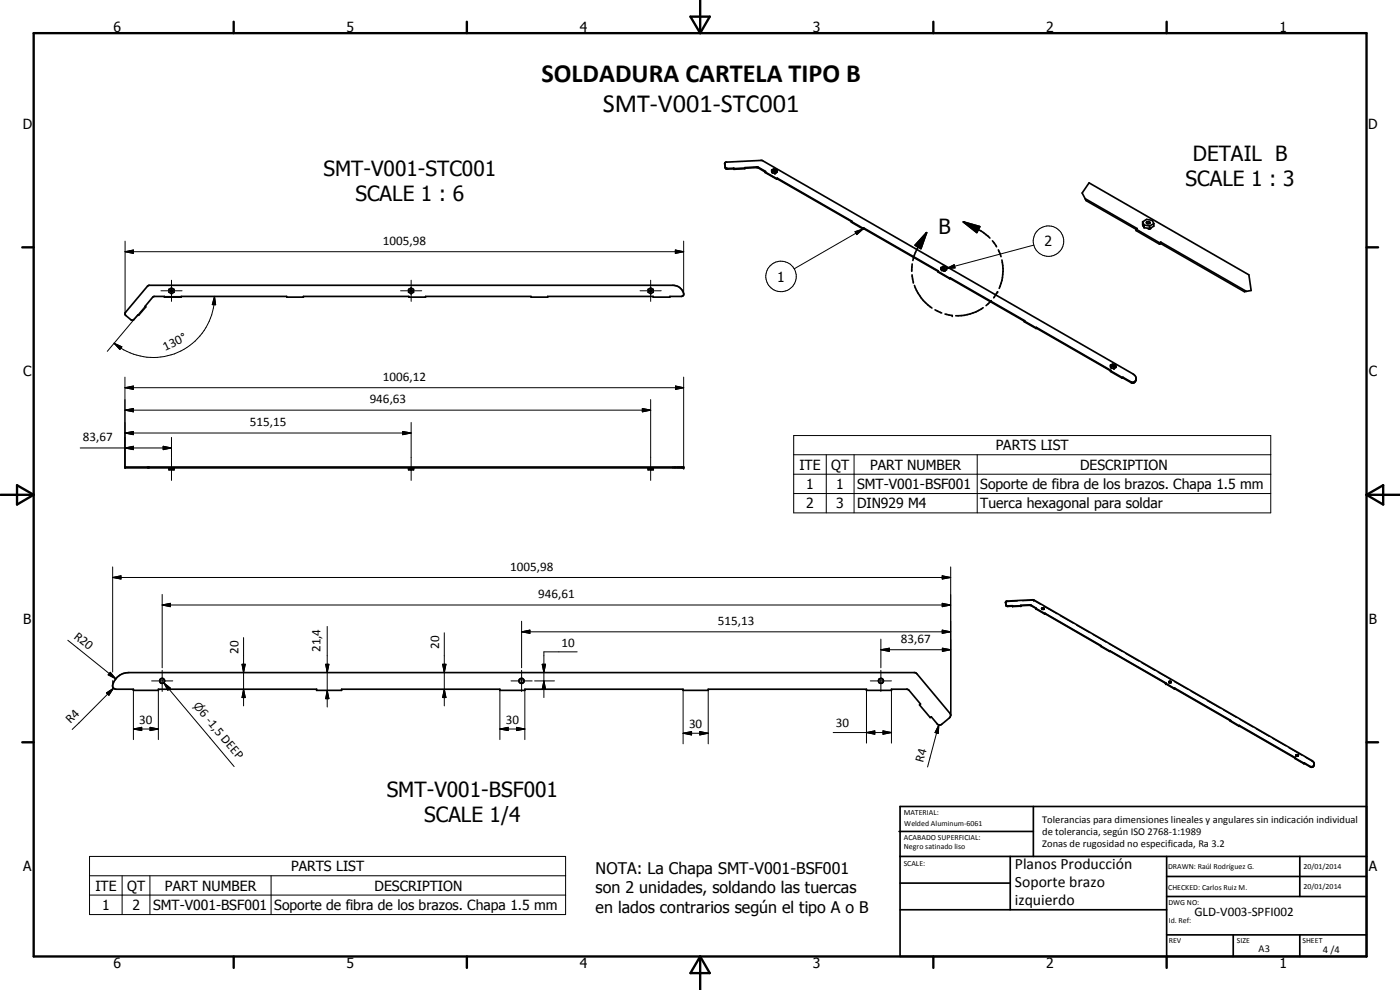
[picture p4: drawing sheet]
<svg xmlns="http://www.w3.org/2000/svg" width="420mm" height="297mm" viewBox="0 0 420 297" stroke-linecap="round" stroke-linejoin="round" font-family="sans-serif">
<g fill="#000">
<circle cx="274.1" cy="84.6" r=".25"/>
<circle cx="285.8" cy="94.7" r=".25"/>
<circle cx="299.4" cy="87.5" r=".25"/>
<circle cx="205.2" cy="140.1" r=".25"/>
<circle cx="205.2" cy="140.4" r=".25"/>
<circle cx="301.9" cy="180.6" r=".18"/>
<circle cx="306.4" cy="181.7" r=".18"/>
<circle cx="310.2" cy="180.1" r=".18"/>
<circle cx="311" cy="182.6" r=".18"/>
<circle cx="349.8" cy="205" r=".18"/>
<circle cx="349.8" cy="205.1" r=".18"/>
</g>
<g fill="none" stroke="#000" stroke-width=".51">
<path d="M217.5 49l.4 1.5h2.3M220.2 50.7h-2.3l-.2-.3-.2-1.5 .4-.3 11-.4 111.1 64 .7 .6 .3 .8M220.2 50.5v.1M220.2 50.7v.1M220.2 50.5v.2M220.2 50.8l3.4-.2v-.3l3.7-.2 2.5 1.3-.2 .2M220.2 50.6v.2M223.6 50.5l3.7-.2 2.3 1.3M223.6 50.4l-3.4 .2M229.6 51.6l3.5 2M229.6 51.6l3.5 2.2M231.6 51v.5"/>
<path d="M231.6 51l.6-.3 .8 .1 .2 .5M231.6 51l.2 .5M231.6 51.5l.2 .4M231.8 51.9l.8 .2M231.8 51.5v.4M231.8 51.5l.8 .1M232.1 51.1h.6l-.2 .2zM232.6 51v.1M232.6 51.6v.5M233.1 53.6v.2M233.2 51.3v.3l-.6 .5M233.2 51.3l-.6 .3"/>
<path d="M233.3 53.5l22.4 12.9-.2 .3 3.5 2M233.3 53.7l25.7 14.8M233.3 53.5l-.2 .1M233.3 53.7l-.2 .1M233.3 53.5v.2M325.7 59.6l.3 .6 14.9 8.6M325.7 59.6l-.9-1.7 2-3 48 27.6 .7 4.7-1.5 .2M325.7 59.6l15.6 9-.4 .1M259 68.5v.2M259.2 68.4l22.4 12.9-.1 .1M259.2 68.6l22.3 12.8M259.2 68.4l-.2 .1"/>
<path d="M259.2 68.6l-.2 .1M259.2 68.4v.2M273.8 79.2l-.2 2.2M278.1 69.8l-1.7 4.8-1.8-1zM278.1 69.8l-3 5.1-1.1 3.2M289.1 66.6l4.9 1.4-.9 1.8zM289.1 66.6l5.3 2.7 2.7 2.1M297.8 72.3l1.3 1.7M299.6 75l.8 2M300.7 78a14.2 14.2 0 0 1-.8 8.5M340.9 68.7v.5l7.1 4.1M340.9 68.7l7.1 4.2"/>
<path d="M342.9 66.5l.1 1.2M342.9 66.5l1.2-.7 1.7 .3 .5 1M342.9 66.5l.5 1M343 67.7v-.1l.4 .7M343.1 67.6l-.1 .1M343.4 68.3l1.2 .2 .4 .2M343.4 67.5v.8M343.4 67.5l1.6 .3M344.1 66.6l.5-.1 .5 .3-.3 .3h-.5l-.2-.2zM345 67.8v.9M346.3 67.1v.8l-1.3 .8M346.3 67.1l-1.3 .7"/>
<path d="M348 72.9v.4M348.3 73.1l25.2 14.4 .5-.1M348.3 72.6l25.7 14.8M348.3 73.1l-.3 .2M348.3 72.6v.5M348.3 72.6l-.3 .3M44.3 85.9l.5-.3h157.2a3.1 3.1 0 0 1 3.1 3l-.6 .3h-3.5v.3h-5v-.3h-31.6v.3h-5v-.3h-31.7v.3h-5v-.3h-31.7v.3h-4.9v-.3h-31.7v.3h-5.1v-.3h-3.1l-2.7 3 .3 .2-2.2 2.5-.2-.2-1.4 1.7-.6-.1-1.8-1.5v-.6zM50.7 86.8l.8-.4 .7 .4v.9l-.7 .4-.8-.4zM51.3 87l.4 .2-.2 .3-.3-.1zM122.6 86.8l.8-.4 .7 .4v.9l-.7 .4-.8-.4zM123.2 87l.4 .2-.2 .3-.3-.1zM194.5 86.8l.8-.4 .7 .4v.9l-.7 .4-.8-.4z"/>
<path d="M195.1 87l.4 .2-.1 .3-.4-.1zM273.7 82.5l.4 2.1M274.4 85.6a13.6 13.6 0 0 0 5.3 6.8M280.6 93l2 .9M281.5 81.4l3.5 2M281.5 81.4l3.5 2.2M282.4 80.3l.2 .9M282.4 80.3l.6-.4 .9 .2 .2 .5M282.4 80.3l.2 .5M282.6 81.2l.9 .2M282.6 80.8v.4M282.6 80.8l.9 .1"/>
<path d="M283 80.4h.5l-.1 .2zM283.5 80.9v.5M283.6 94.2l2.2 .5M284.1 80.6v.3l-.6 .5M284.1 80.6l-.6 .3M285 83.4v.2M285.1 83.4l22.4 12.8-.1 .1M285.1 83.6l22.3 12.8M285.1 83.4h-.1M285.1 83.6h-.1M285.1 83.4v.2M295.1 92.3a13.6 13.6 0 0 1-8.3 2.4"/>
<path d="M297.5 90.2l-1.6 1.5M299.4 87.5l-1.2 1.9M307.4 96.3l3.5 2M307.4 96.3v.2l3.5 2.1M310.9 98.3v.3M311.1 98.3l22.3 12.9-.1 .1M311.1 98.5l22.2 12.8M311.1 98.3h-.2M311.1 98.5l-.2 .1M311.1 98.3v.2M333.3 111.3l3.5 2M333.3 109.6l.2 .8"/>
<path d="M333.3 111.3v.2l3.5 2M333.3 109.6l.6-.4 .8 .1 .2 .6M333.3 109.6l.2 .4M333.5 110.4l.8 .3M333.5 110v.4M333.5 110l.8 .2M333.8 109.6l.4-.1 .2 .2-.4 .2zM334.3 110.2v.5M334.9 109.9v.3l-.6 .5M334.9 109.9l-.6 .3M336.8 113.3v.2M337 113.2l2.5 1.4a.99 .99 0 0 0 1.4-.8"/>
<path d="M337 113.4l2.5 1.4a1.06 1.06 0 0 0 1.1-.1 1.06 1.06 0 0 0 .4-1.1M337 113.2v.2M337 113.2l-.2 .1M337 113.4l-.2 .1M341 113.6v.2M37.5 140.1h167.7v.3h-167.7zM50.7 140.4v.6h1.5v-.6M50.9 140.4v.1M51 140.4v.1M51.3 140.4l-.6 .1M51.5 140.4v.6M51.6 140.4l.6 .1"/>
<path d="M52 140.4v.1M122.6 140.4v.6h1.5v-.6M122.8 140.4v.1M122.9 140.4v.1M123.2 140.4l-.6 .1M123.4 140.4v.6M123.5 140.4l.6 .1M123.9 140.4v.1M194.5 140.4v.6h1.5v-.6M194.7 140.4v.1M194.8 140.4v.1M195.1 140.4l-.6 .1"/>
<path d="M195.3 140.4v.6M195.5 140.4l.5 .1M195.8 140.4v.1M195.9 140.4v.1M301.8 180.7l.4-.4 8.1-.3 83.4 48.2a1.01 1.01 0 0 1 .8 1.1 1.01 1.01 0 0 1-1.1 .9l-2-1.1M301.8 180.7l.2 1.1 .3 .1 6.8-.3 1.8 .9M301.8 180.6v.2M302 181.5l.3 .3 1.6-.1v.3l5.4-.5 1.6 1M310.9 182.5l2.6 1.7M310.9 182.5l2.6 1.6M312.6 182.5l.4-.1 .4 .2-.6 .2zM312.6 182.7h.7"/>
<path d="M313.5 184.1v.1M313.6 184l16.7 9.8M313.6 184.1l16.7 9.7M313.6 184l-.1 .1M313.6 184.1l-.1 .1M313.6 184v.1M330.3 193.8l2.7 1.5M330.3 193.8l2.7 1.7M333 195.3v.2M333.1 195.2l16.7 9.8M333.1 195.4l16.7 9.6M333.1 195.2l-.1 .1"/>
<path d="M333.1 195.4l-.1 .1M333.1 195.2v.2M35.2 203.2l1.8-1.1 1.6-.3h236l.6 .3 9.9 11.9 .2 .6-.2 .6-2.5 2.1-.6 .3-.4-.1-2.1-2.4-.3 .2-3.2-3.8 .3-.3-3.5-4.1-.5-.3h-4.8v.3h-7.5v-.3h-47.5v.3h-7.5v-.3h-47.5v.3h-7.5v-.3h-47.5v.3h-7.5v-.3h-47.5v.3h-7.5v-.3h-5.4a1.07 1.07 0 0 1-.6-1.8zM349.8 205l2.6 1.5M349.8 205l2.6 1.7M350.8 204.7l.3-.3 .4 .1v.2M350.8 204.7v.1M350.8 204.7l.3-.1 .4 .1M351.5 204.7l-.7 .1M352.4 206.5v.2M352.5 206.5l16.7 9.7M352.5 206.6l16.7 9.6"/>
<path d="M352.5 206.5h-.1M352.5 206.6l-.1 .1M352.5 206.5v.1M369.2 216.2l2.7 1.6M369.2 216.2l2.7 1.7M371.9 217.8v.1M372 217.7l16.8 9.7-.1 .1M372 217.8l16.7 9.7M372 217.7l-.1 .1M372 217.8l-.1 .1M372 217.7v.1M388.7 227.5l2.6 1.5"/>
<path d="M388.7 227.5l2.6 1.7M388.9 226.6l.5-.2 .3 .2-.4 .3zM388.9 226.7h.7M391.3 229v.2M391.4 228.9l2 1.1h.6l.4-.7M391.4 228.9v.2M391.4 228.9l-.1 .1M391.4 229.1l-.1 .1M269.8 249.5h40.3M270.1 242h140v45h-140zM270.1 257h140M303.2 257v16"/>
<path d="M310.1 242v15M350.1 257v30M390.1 257v12M270.1 265h33.1M270.1 273h80M350.1 269h60M350.1 263h60M350.1 280.5h60M370.1 280.5v6.5M390.1 280.5v6.5"/>
<circle cx="48.7" cy="204.3" r=".74"/>
<circle cx="156.5" cy="204.3" r=".77"/>
<circle cx="264.4" cy="204.3" r=".75"/>
</g>
<g fill="none" stroke="#000" stroke-width=".35">
<path d="M217.5 49v.2M217.7 50.2v.2M218.4 50.5v.2M227.1 50.1v.2M227.6 50.2v.2M339.5 114.6v.2M340.5 114.6v.1M301.9 180.6l-.1 .2M305.3 180.3l-3.2 .3M306.4 181.6v.3M310.1 180.1l-3.2 .2M310.2 180.1l2.1 1.3"/>
<path d="M310.9 182.5v.1M310.9 182.7h.1M311 182.5v.2M312.6 182.6l.2 .3M313.3 181.9l3.9 2.2M313.3 182.7l.1 .1M313.4 182.8l-.2 .1M313.4 182.6v.2M318.2 184.7l3.9 2.3M323.1 187.6l3.9 2.2M328 190.4l3.9 2.3M330.3 193.8h.1"/>
<path d="M330.3 193.9h.1M330.4 193.8h.1M330.4 193.7v.1M332.9 193.2l3.9 2.3M337.8 196l3.9 2.3M342.7 198.9l3.9 2.3M347.6 201.7l3.9 2.3M349.8 205.1h.1M349.9 204.9v.2M350.8 204.8l.1 .2M350.8 204.6v.2M350.8 204.7v.1"/>
<path d="M351.5 204.6l-.2 .4M352.5 204.6l3.9 2.2M357.4 207.4l3.9 2.2M362.3 210.2l3.9 2.3M367.2 213l3.9 2.3M369.2 216.2l.1 .1M369.2 216.4h.1M369.3 216.2h.1M369.3 216.3h.1M372.1 215.9l3.9 2.2M377 218.7l3.9 2.3M381.9 221.5l4 2.3"/>
<path d="M386.8 224.4l3.9 2.2M388.7 227.5h.1M388.8 227.5l-.1 .1M388.8 227.4v.1M388.9 226.6l.2 .4M389.6 226.7l.1 .1M389.7 226.8l-.2 .2M389.7 226.6v.2M391.7 227.2l2.3 1.4M394.3 228.9l.1 .5"/>
</g>
<g fill="none" stroke="#000" stroke-width=".71">
<path d="M10.1 9.9h400v277.1h-400zM70.1 6.5v3.4M140.1 6.5v3.4M207.2 5h5.8l-2.9 4.9zM210.1 0v9.9M280.1 6.5v3.4M350.1 6.5v3.4M6.7 74.2h3.4M410.1 74.2h3.5M.1 148.5h10M5.1 145.6l5 2.9-5 2.9zM410.1 148.5h10"/>
<path d="M410.1 148.5l5-2.9v5.8zM6.7 222.7h3.4M410.1 222.7h3.5M70.1 287v3.4M140.1 287v3.4M210.1 287v10M210.1 287l2.9 5h-5.8zM280.1 287v3.4M350.1 287v3.4"/>
</g>
<g fill="#000">
<path d="M37.5 75.5l2.5-.5v1zM202.7 75l2.5 .5-2.5 .5zM256.6 69.5l2.4-.8-1.9 1.7zM278.1 69.8l-1.7 4.8-1.8-1zM284.1 80.6l2.3-1.2 .2 1zM289.1 66.6l4.9 1.4-.9 1.8zM64.4 88.9l.3 2.5h-1zM34.2 103l2.4 1.1-.6 .8zM37.5 116.3l2.5-.5v1zM202.7 115.8l2.5 .5-2.5 .5zM37.5 123.1l2.5-.5v1zM37.5 129.9l2.5-.4v.9z"/>
<path d="M37.5 134.4l2.5-.5v1zM49 133.9l2.5 .5-2.5 .5zM120.9 129.5l2.5 .4-2.5 .5zM192.8 122.6l2.5 .5-2.5 .5zM33.8 173.3l2.5-.5v.9zM282.8 172.8l2.5 .5-2.5 .4zM48.7 181.5l2.4-.5v1zM72.6 199.3h1l-.5 2.5zM97.7 199.3h1l-.5 2.5zM132.8 199.3h1l-.5 2.5zM156.5 189.6l2.5-.5v.9zM162.7 199.3h1l-.5 2.5z"/>
<path d="M264.4 194.9l2.5-.4v1zM282.8 189.1l2.5 .5-2.5 .4zM282.8 181l2.5 .5-2.5 .5zM282.8 194.5l2.5 .4-2.5 .6zM33.1 201.7l1.6 2-2.2-1.2zM32 207.9l2.1-1.4-1.4 2.1zM40 218.7l2.5-.5v1zM45 218.2l2.5 .5-2.5 .5zM49.1 204.9l2 1.6-.7 .6zM73.1 206.8l.5 2.5h-1zM98.2 207.1l.5 2.5h-1zM133.3 206.8l.5 2.5h-1z"/>
<path d="M150 218.7l2.5-.5v1zM155 218.2l2.5 .5-2.5 .5zM163.2 204.3l.5 2.5h-1zM205 220l2.5-.5v1zM260 219.8l2.5-.5v1zM210 219.5l2.5 .5-2.5 .5zM265 219.3l2.5 .5-2.5 .5zM281.8 217.5l-.2 2.5-1-.2z"/>
</g>
<g fill="none" stroke="#000" stroke-width=".3">
<path d="M37.5 75.5l2.5-.5v1zM37.5 72.3v21.9M37.5 75.5h167.7M202.7 75l2.5 .5-2.5 .5zM205.2 72.3v15.8M256.6 69.5l2.4-.8-1.9 1.7zM259 68.7l-20.6 11.9M310.3 73.5l-26.2 7.1M43.5 91.9l-11.3 13.5M48.3 87.2h6.3M49.3 88.9h2.1M51.5 84.1v6.3"/>
<path d="M51.6 88.9h16M64.4 88.9l.3 2.5h-1zM64.4 88.9a18.4 18.4 0 0 1-10.6 16.6 18.4 18.4 0 0 1-19.6-2.5M120.2 87.2h6.4M123.4 84.1v6.3M192.1 87.2h6.3M195.3 84.1v6.3M284.1 80.6l2.3-1.2 .2 1zM34.2 103l2.4 1.1-.6 .8zM37.5 116.3l2.5-.5v1zM37.5 116.3h167.7M37.5 113.2v26.9"/>
<path d="M195.3 119.9v24.2M202.7 115.8l2.5 .5-2.5 .5zM205.2 113.2v26.9M24.1 134.4h27.4M37.5 123.1l2.5-.5v1zM37.5 129.9l2.5-.4v.9zM37.5 134.4l2.5-.5v1zM37.5 123.1h157.8M37.5 129.9h85.9M49 133.9l2.5 .5-2.5 .5zM51.5 131.2v12.9M120.9 129.5l2.5 .4-2.5 .5z"/>
<path d="M123.4 126.7v17.4M192.8 122.6l2.5 .5-2.5 .5zM238.2 130.7h143.2v23.2h-143.2zM238.2 136.4h143.2M248 136.4v17.5M256.3 136.4v17.5M293.3 136.4v17.5M238.2 142.3h143.2M238.2 148.1h143.2M33.8 173.3l2.5-.5v.9zM33.8 173.3h251.5M33.8 170.1v31.5"/>
<path d="M48.7 178.4v22M282.8 172.8l2.5 .5-2.5 .4zM285.3 170.1v44.6M20.4 192.1l14.3 11.6M48.7 181.5l2.4-.5v1zM48.7 181.5h236.6M72.6 199.3h1l-.5 2.5zM73.1 191.3v20.5M97.7 199.3h1l-.5 2.5zM98.2 188v24.1M132.8 199.3h1l-.5 2.5zM133.3 189.9v21.9"/>
<path d="M156.5 189.6l2.5-.5v.9zM156.5 186.4v14M156.5 189.6h128.8M162.7 199.3h1l-.5 2.5zM173.2 195.6h-10v13.7M264.4 194.9l2.5-.4v1zM264.4 191.8v8.6M264.4 194.9h20.9M282.8 189.1l2.5 .5-2.5 .4zM282.8 181l2.5 .5-2.5 .5zM282.8 194.5l2.5 .4-2.5 .6zM32 207.9l2.1-1.4-1.4 2.1z"/>
<path d="M33.1 201.7l1.6 2-2.2-1.2zM33.8 204.2v1.3M34.1 206.5l-12.4 12.4M40 218.7l2.5-.5v1zM40 207.1v14.8M40 218.7h7.5M45 218.2l2.5 .5-2.5 .5zM45.5 204.3h6.3M47.5 207.1v14.8M48.7 201.1v6.4M49.1 204.9l2 1.6-.7 .6zM49.1 204.9l21.2 25.1"/>
<path d="M73.1 206.8l.5 2.5h-1zM98.2 207.1l.5 2.5h-1zM133.3 206.8l.5 2.5h-1zM150 218.7l2.5-.5v1zM150 218.7h7.5M150 207.1v14.8M153.4 204.3h6.3M155 218.2l2.5 .5-2.5 .5zM156.5 201.1v6.4M157.5 207.1v14.8M160.4 204.3h6M163.2 204.3l.5 2.5h-1z"/>
<path d="M205 207.1v16.1M210 219.5l2.5 .5-2.5 .5zM212.5 207.1v16.1M250.1 219.8h17.4M260 219.8l2.5-.5v1zM260 207.1v15.9M261.2 204.3h6.3M264.4 201.1v6.4M265 219.3l2.5 .5-2.5 .5zM267.5 207.1v15.9M281.8 217.5l-.2 2.5-1-.2zM281.8 217.5l-3.4 12.6"/>
<path d="M205 220l2.5-.5v1zM205 220h7.5M26.9 257h142.8v17.4h-142.8zM26.9 262.8h142.8M26.9 268.6h142.8M36.6 262.8v11.6M45 262.8v11.6M81.4 262.8v11.6"/>
<circle cx="314.7" cy="72.3" r="4.6"/>
<circle cx="234.4" cy="82.9" r="4.6"/>
</g>
<g font-size="7.9">
<text x="162.5" y="24.6">SOLDADURA CARTELA TIPO B</text>
<text x="180.9" y="33.6">SMT-V001-STC001</text>
</g>
<g font-size="6.3">
<text x="97.1" y="52.7">SMT-V001-STC001</text>
<text x="358" y="48.2">DETAIL B</text>
<text x="355.8" y="55.7">SCALE 1 : 3</text>
<text x="106.7" y="60.2">SCALE 1 : 6</text>
<text x="281.7" y="70.2">B</text>
<text x="116.1" y="239.1">SMT-V001-BSF001</text>
<text x="127.3" y="246.7">SCALE 1/4</text>
</g>
<g font-size="4.8">
<text x="178.8" y="262.3">NOTA: La Chapa SMT-V001-BSF001</text>
<text x="178.8" y="268">son 2 unidades, soldando las tuercas</text>
<text x="178.8" y="273.8">en lados contrarios según el tipo A o B</text>
</g>
<g font-size="4.7">
<text x="304.6" y="260.8">Planos Producción</text>
<text x="304.6" y="266.2">Soporte brazo</text>
<text x="304.6" y="271.6">izquierdo</text>
</g>
<g font-size="4.2">
<text x="34" y="9.6">6</text>
<text x="104" y="9.6">5</text>
<text x="174" y="9.6">4</text>
<text x="244" y="9.6">3</text>
<text x="314" y="9.6">2</text>
<text x="384" y="9.6">1</text>
<text x="6.8" y="38.7">D</text>
<text x="410.6" y="38.7">D</text>
<text x="313.5" y="74">2</text>
<text x="233.2" y="84.5">1</text>
<text x="7" y="112.9">C</text>
<text x="410.8" y="112.9">C</text>
<text x="298.8" y="135.1">PARTS LIST</text>
<text x="239.9" y="140.9">ITE</text>
<text x="249.4" y="141">QT</text>
<text x="261.1" y="140.9">PART NUMBER</text>
<text x="324.2" y="141">DESCRIPTION</text>
<text x="241.9" y="146.7">1</text>
<text x="251" y="146.7">1</text>
<text x="257.2" y="146.8">SMT-V001-BSF001</text>
<text x="294.2" y="146.8">Soporte de fibra de los brazos. Chapa 1.5 mm</text>
<text x="241.9" y="152.5">2</text>
<text x="251" y="152.5">3</text>
<text x="257.2" y="152.5">DIN929 M4</text>
<text x="294.2" y="152.6">Tuerca hexagonal para soldar</text>
<text x="7" y="187.1">B</text>
<text x="410.8" y="187.1">B</text>
<text x="7" y="261.4">A</text>
<text x="87.4" y="261.4">PARTS LIST</text>
<text x="410.8" y="261.4">A</text>
<text x="28.6" y="267.2">ITE</text>
<text x="38.2" y="267.3">QT</text>
<text x="49.5" y="267.2">PART NUMBER</text>
<text x="112.4" y="267.3">DESCRIPTION</text>
<text x="30.7" y="273">1</text>
<text x="39.7" y="273">2</text>
<text x="45.9" y="273">SMT-V001-BSF001</text>
<text x="82.3" y="273.1">Soporte de fibra de los brazos. Chapa 1.5 mm</text>
<text x="34" y="290.4">6</text>
<text x="104" y="290.4">5</text>
<text x="174" y="290.4">4</text>
<text x="244" y="290.4">3</text>
<text x="314" y="290.4">2</text>
<text x="384" y="290.4">1</text>
</g>
<g font-size="3.9">
<text x="114.9" y="73.5">1005,98</text>
<text x="49.6" y="105.2" transform="rotate(-25 49.6 105.2)">130°</text>
<text x="114.9" y="114.3">1006,12</text>
<text x="110.9" y="121">946,63</text>
<text x="75" y="127.9">515,15</text>
<text x="24.8" y="132.4">83,67</text>
<text x="153.1" y="171.2">1005,98</text>
<text x="161.5" y="179.5">946,61</text>
<text x="21.9" y="191.4" transform="rotate(39 21.9 191.4)">R20</text>
<text x="215.5" y="187.5">515,13</text>
<text x="71.6" y="196.1" transform="rotate(-90 71.6 196.1)">20</text>
<text x="96.2" y="195.7" transform="rotate(-90 96.2 195.7)">21,4</text>
<text x="131.8" y="194.6" transform="rotate(-90 131.8 194.6)">20</text>
<text x="168.5" y="194.1">10</text>
<text x="270.4" y="192.9">83,67</text>
<text x="59.7" y="214" transform="rotate(50 59.7 214)">6 -1,5 DEEP</text>
<text x="21.2" y="217.3" transform="rotate(-45 21.2 217.3)">R4</text>
<text x="41.8" y="217.2">30</text>
<text x="151.8" y="217.2">30</text>
<text x="206.8" y="218.4">30</text>
<text x="250.8" y="218.2">30</text>
<text x="277.1" y="229" transform="rotate(-75 277.1 229)">R4</text>
<text x="358.5" y="275">GLD-V003-SPFI002</text>
</g>
<text font-size="3.3" x="57.9" y="211.9" transform="rotate(50 57.9 211.9)">n</text>
<g font-size="3.1">
<text x="312.7" y="246.8">Tolerancias para dimensiones lineales y angulares sin indicación individual</text>
<text x="312.7" y="250.4">de tolerancia, según ISO 2768-1:1989</text>
<text x="312.7" y="254">Zonas de rugosidad no especificada, Ra 3.2</text>
<text x="377.7" y="285.6">A3</text>
<text x="397" y="285.9">4 /4</text>
</g>
<g font-size="2.4">
<text x="271.2" y="244.4">MATERIAL:</text>
<text x="271.3" y="252">ACABADO SUPERFICIAL:</text>
<text x="271.4" y="247.9">Welded Aluminum-6061</text>
<text x="271.3" y="254.6">Negro satinado liso</text>
<text x="271.2" y="259.7">SCALE:</text>
<text x="350.6" y="260.8">DRAWN: Raúl Rodríguez G.</text>
<text x="391.2" y="260.6">20/01/2014</text>
<text x="350.6" y="267">CHECKED: Carlos Ruiz M.</text>
<text x="391.2" y="266.7">20/01/2014</text>
<text x="350.6" y="271.4">DWG NO:</text>
<text x="350.8" y="276.9">Id. Ref:</text>
<text x="350.8" y="282.8">REV</text>
<text x="371.2" y="282.9">SIZE</text>
<text x="390.9" y="282.9">SHEET</text>
</g>
</svg>
